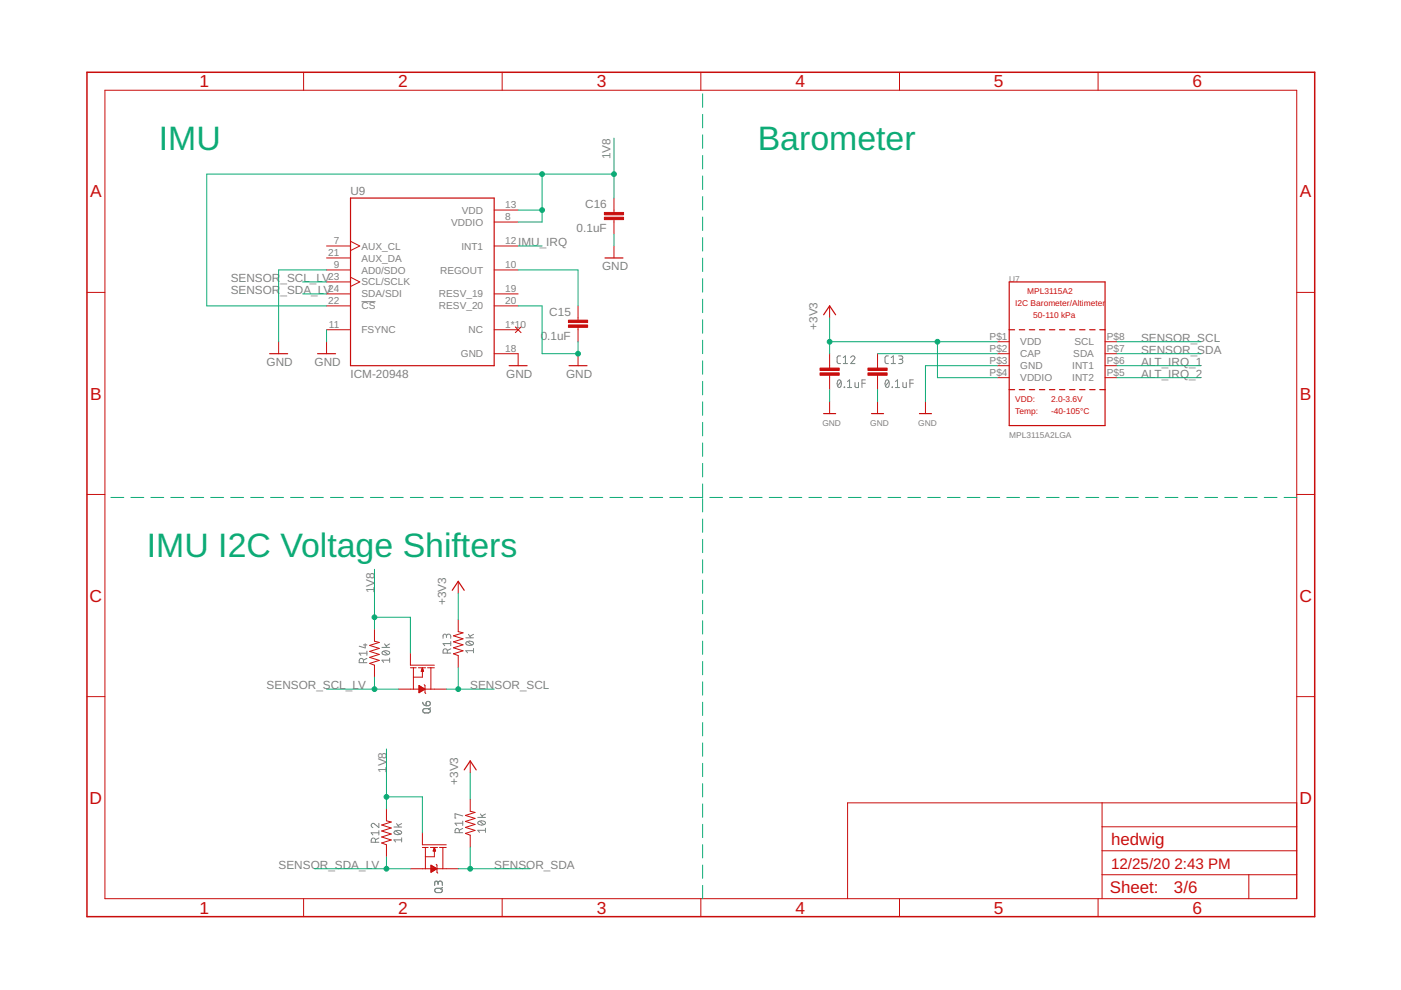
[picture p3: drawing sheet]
<svg xmlns="http://www.w3.org/2000/svg" width="297mm" height="210mm" viewBox="0 0 297 210" stroke-linecap="round" stroke-linejoin="round" font-family="sans-serif">
<g fill="none" stroke="#808080" stroke-width=".21">
<path d="M76.6 64h3M178.2 75.5h-.5l-.2 .3 .1 1.2 .6 .1M178.8 77.1h.9M178.8 75.8l.4-.3v1.6M180.4 75.8a.44 .44 0 0 1 .6-.3 .44 .44 0 0 1 .1 .7l-.7 .9h.9M188.4 75.5h-.5l-.3 .3 .1 1.2 .7 .1M189 77.1h.9M189 75.8l.4-.3v1.6M190.5 75.5h.6a.36 .36 0 0 1 .3 .3 .36 .36 0 0 1-.3 .4h-.4M191 76.2a.46 .46 0 0 1 .4 .4 .46 .46 0 0 1-.4 .5h-.5M177.7 80.6l.2-.1a.97 .97 0 0 1 0 1.7 1.02 1.02 0 0 1-.2-1.6zM178.3 80.9l-.7 .9"/>
<path d="M179 82.1l.1 .1zM179.7 82.2h.9M179.7 80.9l.4-.4v1.7M181.3 81.1v.9l.2 .2h.5v-1.1M182.8 81.3h.7M183.5 80.5h-.7v1.7M187.9 80.6l.2-.1a.97 .97 0 0 1 0 1.7 1.02 1.02 0 0 1-.2-1.6zM188.5 80.9l-.8 .9M189.1 82.1l.1 .1zM189.8 82.2h.9M189.8 80.9l.5-.4v1.7M191.4 81.1l.1 .9 .2 .2h.5v-1.1"/>
<path d="M192.9 81.3h.7M193.6 80.5h-.7v1.7M77.1 136.7h.7M77.4 136.5v.9l-1.2-.4M77.8 139.6l-.7 .4M77.8 138.5h-1.6l.3 .4M77.8 138v.9M81 137.3h1.6M81.1 138.2a1.02 1.02 0 0 1 1.5 .2 .97 .97 0 0 1-1.6 0zM81.3 138.1l1 .7M81.5 136.5l.6 .8M82.6 140h-1.6l.3 .4"/>
<path d="M82.6 139.5v.9M82.6 136.5l-.7 .4M94.7 134.9a.46 .46 0 0 1 .4-.4 .46 .46 0 0 1 .5 .4v.4M94.7 135.2v-.4a.36 .36 0 0 0-.4-.3 .36 .36 0 0 0-.4 .3v.5M94.8 138.5v-.5a.46 .46 0 0 0-.4-.4 .46 .46 0 0 0-.5 .4v.5h1.7M95.6 137.6l-.8 .3M95.6 136.5h-1.7l.4 .4M95.6 136v.9M98.8 135.2h1.6M98.9 136.1a1.02 1.02 0 0 1 1.5 .3 .97 .97 0 0 1-1.6 0zM99.1 136l.9 .8M99.3 134.5l.5 .7"/>
<path d="M100.4 138h-1.6l.3 .4M100.4 137.5v.9M100.4 134.5l-.8 .4M77.1 140.5v-.5a.46 .46 0 0 0-.5-.4 .46 .46 0 0 0-.4 .4v.5h1.6M89.6 148.9l.3 .6 .4 .1M89.7 150.4l1.1-.2a.46 .46 0 0 1 .4 .5 .46 .46 0 0 1-.4 .5l-1.1-.2-.1-.3zM90.4 148.8a.47 .47 0 0 1 .8 .2 .47 .47 0 0 1-.4 .6h-.5zM91.2 150.1l-.3 .3M79.6 178.6v-.5a.46 .46 0 0 0-.4-.4 .46 .46 0 0 0-.5 .4v.5h1.6M80.3 174.6v.9l-.9-.8a.44 .44 0 0 0-.7 .1 .44 .44 0 0 0 .4 .7M80.3 177.7l-.7 .4M80.3 176.6h-1.6l.4 .4"/>
<path d="M80.3 176.1v.9M83.5 175.3h1.7M83.6 176.3a1 1 0 0 1 1.6 .2 .95 .95 0 0 1-1.7 0zM83.9 176.1l.9 .8M84.1 174.6l.5 .7M85.2 178.1h-1.7l.4 .4M85.2 177.6v.9M85.2 174.6l-.8 .4M97.4 176.6v-.5a.46 .46 0 0 0-.5-.5 .46 .46 0 0 0-.4 .5v.5h1.6M98.1 173l-1.6-.5v.9h.2M98.1 175.6l-.7 .4M98.1 174.5h-1.6l.3 .5"/>
<path d="M98.1 174.1v.9M101.3 173.3h1.6M101.4 174.2a1.04 1.04 0 0 1 1.5 .3 .95 .95 0 0 1-1.6 0zM101.7 174.1l.9 .7M101.9 172.6l.5 .7M102.9 176h-1.6l.4 .5M102.9 175.6v.9M102.9 172.6l-.7 .4M92.3 188.5l1-.2a.46 .46 0 0 1 .5 .5 .46 .46 0 0 1-.5 .5l-1-.2-.1-.3zM92.9 187.3a.46 .46 0 0 1 .4-.5 .46 .46 0 0 1 .5 .5v.4M92.9 187.5v-.3a.36 .36 0 0 0-.4-.4 .36 .36 0 0 0-.3 .4v.5M93.8 188.2l-.4 .3"/>
</g>
<g fill="none" stroke="#c90d0c" stroke-width=".25">
<path d="M74.3 42h30.5v35.5h-30.5zM128.3 54.7h3.8M214 59.8h20.3v30.4h-20.3zM57.2 75h3.8M67.3 75h3.8M107.9 77.5h3.9M120.6 77.5h3.9M174.6 66.7l1.3-1.8 1.3 1.8M214 69.9h1.1M216.1 69.9h1.2M218.2 69.9h1.2M220.4 69.9h1.1"/>
<path d="M222.5 69.9h1.1M224.6 69.9h1.2M226.8 69.9h1.1M228.9 69.9h1.1M231 69.9h1.2M233.2 69.9h1.1M174.6 87.7h2.6M184.8 87.7h2.5M194.9 87.7h2.6M214 82.6h1.1M216.1 82.6h1.2M218.2 82.6h1.2"/>
<path d="M220.4 82.6h1.1M222.5 82.6h1.1M224.6 82.6h1.2M226.8 82.6h1.1M228.9 82.6h1.1M231 82.6h1.2M233.2 82.6h1.1M95.9 125.2l1.3-1.9 1.2 1.9M98.4 163.2l1.3-1.9 1.3 1.9"/>
</g>
<g fill="none" stroke="#c90d0c" stroke-width=".21">
<path d="M22.2 19.1h252.7v171.4h-252.7zM64.4 15.3v3.8M106.5 15.3v3.8M148.6 15.3v3.8M190.7 15.3v3.8M232.8 15.3v3.8M69.2 52.2h5.1M69.2 57.2h5.1M69.2 54.7h5.1M69.2 59.8h5.1M74.3 58.8l2 1-2 .9M74.3 51.2l2 1-2 .9"/>
<path d="M104.8 47.1h5.1M104.8 52.2h5.1M104.8 57.2h5.1M104.8 44.5h5.1M130.2 42v3M130.2 46.6v3M130.2 52.2v2.5M18.4 62h3.8M59.1 72.5v2.5M69.2 69.9h5.1M69.2 62.3h5.1M69.2 64.9h5.1"/>
<path d="M69.2 72.5v2.5M104.8 75h5.1v2.5M104.8 69.9h5.1M104.8 62.3h5.1M104.8 64.9h5.1M109.3 69.3l1.2 1.2M110.5 69.3l-1.2 1.2M122.6 64.9v3M122.6 69.4v3.1M122.6 75v2.5M175.9 64.9v2.5M175.9 75v3"/>
<path d="M175.9 79.6v3M186.1 75v3M186.1 79.6v3M211.5 72.5h2.5M211.5 75h2.5M211.5 77.5h2.5M234.3 72.5h2.5M234.3 75h2.5M234.3 77.5h2.5M274.9 62h3.8M175.9 85.2v2.5M186.1 85.2v2.5"/>
<path d="M196.2 85.2v2.5M211.5 80.1h2.5M234.3 80.1h2.5M18.4 104.8h3.8M274.9 104.8h3.8M79.4 133.4v2.6l1 .2-2 .6 2 .7-2 .6 2 .6-2 .7 2 .6-2 .7 1 .3v2.6M87 138.5v2.5h5.1M97.2 123.3v2.5M97.2 131.4v2.5l1 .3-2.1 .6 2.1 .6-2.1 .7 2.1 .6-2.1 .7 2.1 .6-2.1 .6 1.1 .4v2.5M18.4 147.7h3.8M84.5 146.1h10.1M87 141.6h1.2"/>
<path d="M87.7 141.6v4.5M88.7 141.6h1.5M88.8 145.4l1.3 .7-1.3 .8zM88.8 146.9h.1M88.8 146.7h.3M88.8 146.6h.5M88.8 146.5h.7M88.8 146.4h.9M88.8 146.2h1.1M88.8 146h1.1M88.8 145.9h.9M88.8 145.8h.7"/>
<path d="M88.8 145.6h.5M88.8 145.5h.3M88.8 145.4h.1M89.3 142.3h.5M89.4 142.2h.3M89.4 142h.3M89.4 141.9h.3M89.5 141.8h.1M89.5 141.7h.1M89.6 142.3v1.3h-1.9M89.6 141.6l.2 .7h-.5zM89.9 145.2l.2 .2v1.5l.2 .1"/>
<path d="M90.6 141.6h1.5M91.4 141.6v4.5M274.9 147.7h3.8M81.9 171.5v2.5l1.1 .3-2.1 .6 2.1 .7-2.1 .6 2.1 .6-2.1 .7 2.1 .6-2.1 .6 1 .4v2.6M89.6 176.6v2.5h5M89.6 179.7h1.2M90.2 179.7v4.5M91.2 179.7h1.6M92 179.9h.2M92.1 179.8h.1M92.1 179.7l.3 .7h-.6zM93.2 179.7h1.4"/>
<path d="M93.9 179.7v4.5M99.7 169.5v2.5l1 .3-2 .6 2 .6-2 .7 2 .6-2 .6 2 .7-2 .6 1 .4v2.5M99.7 161.3v2.6M233.7 170.2v20.3M233.7 175.3h41.2M274.9 170.2h-95.2v20.3M64.4 190.5v3.9M87 184.2h4.4M91.4 183.4l1.2 .8-1.2 .8zM91.4 184.8h.2M91.4 184.7h.4M91.4 184.6h.6"/>
<path d="M91.4 184.5h.8M91.4 184.4h1M91.4 184.2h1.2M91.4 184.1h1.1M91.4 184h.9M91.4 183.9h.7M91.4 183.7h.5M91.4 183.6h.3M91.4 183.5h.1M91.8 180.4h.5M91.9 180.3h.4M91.9 180.1h.3"/>
<path d="M92 180h.2M92.1 180.4v1.3h-1.9M92.5 183.3l.1 .1v1.6l.2 .1M92.6 184.2h4.6M106.5 190.5v3.9M148.6 190.5v3.9M190.7 190.5v3.9M232.8 190.5v3.9M233.7 185.5h41.2M233.7 180.4h41.2M264.8 185.5v5"/>
</g>
<g fill="#c90d0c" stroke="#c90d0c" stroke-width=".21">
<path d="M120.5 68.9h4.1v.5h-4.1z"/>
<path d="M120.5 67.9h4.1v.5h-4.1z"/>
<path d="M128.1 46.1h4.1v.5h-4.1z"/>
<path d="M128.1 45h4.1v.6h-4.1z"/>
<path d="M173.9 79.1h4v.5h-4z"/>
<path d="M173.9 78h4v.5h-4z"/>
<path d="M184 79.1h4.1v.5h-4.1z"/>
<path d="M184 78h4.1v.5h-4.1z"/>
</g>
<path d="M18.4 15.3h260.3v179.1h-260.3z" fill="none" stroke="#c90d0c" stroke-width=".32"/>
<g fill="none" stroke="#0dab76" stroke-width=".21">
<path d="M149 19.9v2.9M114.9 36.9v10.2h-5M130.2 36.9h-86.4v28h25.4M130.2 29.3v12.7M149 24.3v2.8M149 28.6v2.9M149 33v2.8M149 37.3v2.9M64.2 59.8h5M69.2 57.2h-10.1v15.3M109.9 57.2h12.7v7.7M109.9 44.5h5"/>
<path d="M109.9 52.2h5M130.2 49.6v2.6M149 41.7v2.8M149 46v2.9M149 50.4v2.8M149 54.7v2.9M149 59.1v2.8M64.2 62.3h5M69.2 69.9v2.6M109.9 64.9h5v10.1h7.7v-2.5M149 63.4v2.9M149 67.8v2.9"/>
<path d="M149 72.1v2.9M149 76.5v2.9M175.9 67.4v7.6M175.9 72.5h35.6M186.1 75h25.4M198.8 72.5v7.6h12.7M211.5 77.5h-15.3v7.7M236.8 75h17.8M236.8 77.5h17.8M236.8 72.5h17.8M149 80.9v2.8M149 85.2v2.9"/>
<path d="M149 89.6v2.8M149 93.9v2.9M149 98.3v2.8M175.9 82.6v2.6M186.1 82.6v2.6M236.8 80.1h17.8M23.5 105.5h2.7M27.7 105.5h2.8M32 105.5h2.7M36.2 105.5h2.7M40.4 105.5h2.8M44.7 105.5h2.7"/>
<path d="M48.9 105.5h2.7M53.1 105.5h2.8M57.4 105.5h2.7M61.6 105.5h2.7M65.8 105.5h2.8M70.1 105.5h2.7M74.3 105.5h2.7M78.5 105.5h2.8M82.8 105.5h2.7M87 105.5h2.7M91.2 105.5h2.8M95.5 105.5h2.7"/>
<path d="M99.7 105.5h2.7M103.9 105.5h2.8M108.2 105.5h2.7M112.4 105.5h2.7M116.6 105.5h2.8M120.8 105.5h2.8M125.1 105.5h2.7M129.3 105.5h2.7M133.5 105.5h2.8M137.8 105.5h2.7M142 105.5h2.7M149 102.6v2.9h-2.8"/>
<path d="M149 105.7v2.8M149 110v2.9M149 114.4v2.8M149 118.7v2.8M150.5 105.5h2.7M154.7 105.5h2.7M158.9 105.5h2.7M163.1 105.5h2.7M167.3 105.5h2.7M171.5 105.5h2.7M175.7 105.5h2.7M179.9 105.5h2.7"/>
<path d="M184.1 105.5h2.7M188.3 105.5h2.7M192.5 105.5h2.7M196.7 105.5h2.7M200.9 105.5h2.7M205.1 105.5h2.7M209.3 105.5h2.7M213.5 105.5h2.7M217.7 105.5h2.7M221.9 105.5h2.7M226.1 105.5h2.6M230.3 105.5h2.7"/>
<path d="M234.5 105.5h2.7M238.7 105.5h2.6M242.8 105.5h2.8M247.1 105.5h2.6M251.2 105.5h2.7M255.4 105.5h2.7M259.7 105.5h2.6M263.8 105.5h2.7M268 105.5h2.7M272.2 105.5h2.7M79.4 120.7v12.7M79.4 130.9h7.6v7.6"/>
<path d="M97.2 125.8v5.6M149 123v2.8M149 127.3v2.8M149 131.6v2.8M149 135.9v2.8M69.2 146.1h15.3M79.4 143.6v2.5M81.9 158.8v12.7M94.6 146.1h10.2M97.2 141.5v4.6M149 140.3v2.8M149 144.6v2.8"/>
<path d="M149 148.9v2.8M149 153.2v2.8M149 157.5v2.8M81.9 169h7.7v7.6M99.7 163.9v5.6M99.7 179.6v4.6M149 161.8v2.9M149 166.2v2.8M149 170.5v2.8M149 174.8v2.8M149 179.1v2.8M66.7 184.2h20.3"/>
<path d="M81.9 181.7v2.5M97.2 184.2h15.2M149 183.4v2.8M149 187.7v2.8"/>
</g>
<g fill="#0dab76" stroke="#0dab76" stroke-width=".21">
<circle cx="122.6" cy="75" r=".51"/>
<circle cx="198.8" cy="72.5" r=".51"/>
<circle cx="175.9" cy="72.5" r=".51"/>
<circle cx="97.2" cy="146.1" r=".51"/>
<circle cx="99.7" cy="184.2" r=".51"/>
<circle cx="79.4" cy="146.1" r=".51"/>
<circle cx="81.9" cy="184.2" r=".51"/>
<circle cx="79.4" cy="130.9" r=".51"/>
<circle cx="81.9" cy="169" r=".51"/>
<circle cx="114.9" cy="44.5" r=".51"/>
<circle cx="130.2" cy="36.9" r=".51"/>
<circle cx="114.9" cy="36.9" r=".51"/>
</g>
<g font-size="7.2" fill="#0dab76">
<text x="33.7" y="31.8">IMU</text>
<text x="160.7" y="31.8">Barometer</text>
<text x="31.1" y="118.2">IMU I2C Voltage Shifters</text>
</g>
<g font-size="3.7" fill="#c90d0c">
<text x="42.3" y="18.5">1</text>
<text x="84.4" y="18.5">2</text>
<text x="126.5" y="18.5">3</text>
<text x="168.6" y="18.5">4</text>
<text x="210.7" y="18.5">5</text>
<text x="252.9" y="18.5">6</text>
<text x="19.1" y="41.9">A</text>
<text x="275.6" y="41.9">A</text>
<text x="19.1" y="84.7">B</text>
<text x="275.6" y="84.7">B</text>
<text x="19" y="127.6">C</text>
<text x="275.5" y="127.6">C</text>
<text x="19" y="170.4">D</text>
<text x="275.5" y="170.4">D</text>
<text x="42.3" y="193.7">1</text>
<text x="84.4" y="193.7">2</text>
<text x="126.5" y="193.7">3</text>
<text x="168.6" y="193.7">4</text>
<text x="210.7" y="193.7">5</text>
<text x="252.9" y="193.7">6</text>
</g>
<g font-size="3.6" fill="#c90d0c">
<text x="235.6" y="179.1">hedwig</text>
<text x="235.3" y="189.4">Sheet:</text>
<text x="248.9" y="189.3">3/6</text>
</g>
<g font-size="3.2" fill="#c90d0c">
<text x="235.6" y="184.2">12/25/20</text>
<text x="249" y="184.2">2:43 PM</text>
</g>
<g font-size="2.5" fill="#808080">
<text x="129.4" y="33.7" transform="rotate(-90 129.4 33.7)">1V8</text>
<text x="74.3" y="41.4">U9</text>
<text x="124.1" y="44.1">C16</text>
<text x="109.9" y="52.1">IMU_IRQ</text>
<text x="122.3" y="49.2">0.1uF</text>
<text x="48.9" y="59.8">SENSOR</text>
<text x="59.5" y="59.8">_SCL_LV</text>
<text x="127.6" y="57.2">GND</text>
<text x="48.9" y="62.3">SENSOR</text>
<text x="59.5" y="62.3">_SDA_LV</text>
<text x="116.5" y="67">C15</text>
<text x="173.4" y="69.9" transform="rotate(-90 173.4 69.9)">+3V3</text>
<text x="56.5" y="77.5">GND</text>
<text x="66.7" y="77.5">GND</text>
<text x="114.6" y="72.1">0.1uF</text>
<text x="241.9" y="72.5">SENSOR_SCL</text>
<text x="241.9" y="75">SENSOR_SDA</text>
<text x="241.9" y="77.5">ALT_IRQ_1</text>
<text x="74.3" y="80.1">ICM-20948</text>
<text x="107.3" y="80.1">GND</text>
<text x="120" y="80.1">GND</text>
<text x="241.9" y="80.1">ALT_IRQ_2</text>
<text x="79.4" y="125.8" transform="rotate(-90 79.4 125.8)">1V8</text>
<text x="94.6" y="128.3" transform="rotate(-90 94.6 128.3)">+3V3</text>
<text x="56.5" y="146.1">SENSOR_SCL_LV</text>
<text x="99.7" y="146.1">SENSOR_SCL</text>
<text x="81.9" y="163.9" transform="rotate(-90 81.9 163.9)">1V8</text>
<text x="97.2" y="166.4" transform="rotate(-90 97.2 166.4)">+3V3</text>
<text x="59.1" y="184.2">SENSOR_SDA_LV</text>
<text x="104.8" y="184.2">SENSOR_SDA</text>
</g>
<g font-size="2.1" fill="#808080">
<text x="95.7" y="47.8">VDDIO</text>
<text x="97.9" y="45.3">VDD</text>
<text x="107.1" y="46.7">8</text>
<text x="107.1" y="44.2">13</text>
<text x="70.8" y="51.8">7</text>
<text x="76.6" y="52.9">AUX_CL</text>
<text x="97.8" y="52.9">INT1</text>
<text x="107.1" y="51.8">12</text>
<text x="69.6" y="54.3">21</text>
<text x="69.6" y="59.4">23</text>
<text x="70.8" y="56.9">9</text>
<text x="76.6" y="58">AD0/SDO</text>
<text x="76.6" y="55.4">AUX_DA</text>
<text x="93.3" y="58">REGOUT</text>
<text x="107.1" y="56.9">10</text>
<text x="69.6" y="64.5">22</text>
<text x="69.6" y="61.9">24</text>
<text x="76.6" y="60.5">SCL/SCLK</text>
<text x="76.6" y="65.6">CS</text>
<text x="76.6" y="63.1">SDA/SDI</text>
<text x="93.1" y="63.1">RESV_19</text>
<text x="93.1" y="65.6">RESV_20</text>
<text x="107.1" y="61.9">19</text>
<text x="107.1" y="64.5">20</text>
<text x="69.7" y="69.6">11</text>
<text x="76.6" y="70.7">FSYNC</text>
<text x="99.4" y="70.7">NC</text>
<text x="107.1" y="69.6">1*10</text>
<text x="97.7" y="75.8">GND</text>
<text x="107.1" y="74.6">18</text>
<text x="209.8" y="72.1">P$1</text>
<text x="209.8" y="74.6">P$2</text>
<text x="209.8" y="77.2">P$3</text>
<text x="216.3" y="73.2">VDD</text>
<text x="216.3" y="75.8">CAP</text>
<text x="227.6" y="75.8">SDA</text>
<text x="227.8" y="73.2">SCL</text>
<text x="234.7" y="72.1">P$8</text>
<text x="234.7" y="74.6">P$7</text>
<text x="234.7" y="77.2">P$6</text>
<text x="209.8" y="79.7">P$4</text>
<text x="216.3" y="78.3">GND</text>
<text x="216.3" y="80.8">VDDIO</text>
<text x="227.3" y="78.3">INT1</text>
<text x="227.3" y="80.8">INT2</text>
<text x="234.7" y="79.7">P$5</text>
</g>
<g font-size="1.8" fill="#808080">
<text x="214" y="59.8">U7</text>
<text x="174.4" y="90.2">GND</text>
<text x="184.5" y="90.2">GND</text>
<text x="194.7" y="90.2">GND</text>
<text x="214" y="92.8">MPL3115A2LGA</text>
</g>
<g font-size="1.8" fill="#c90d0c">
<text x="215.3" y="64.8">I2C Barometer/Altimeter</text>
<text x="217.8" y="62.3">MPL3115A2</text>
<text x="219.1" y="67.4">50-110 kPa</text>
<text x="215.3" y="85.2">VDD:</text>
<text x="215.3" y="87.7">Temp:</text>
<text x="222.9" y="85.2">2.0-3.6V</text>
<text x="222.9" y="87.7">-40-105°C</text>
</g>
</svg>
